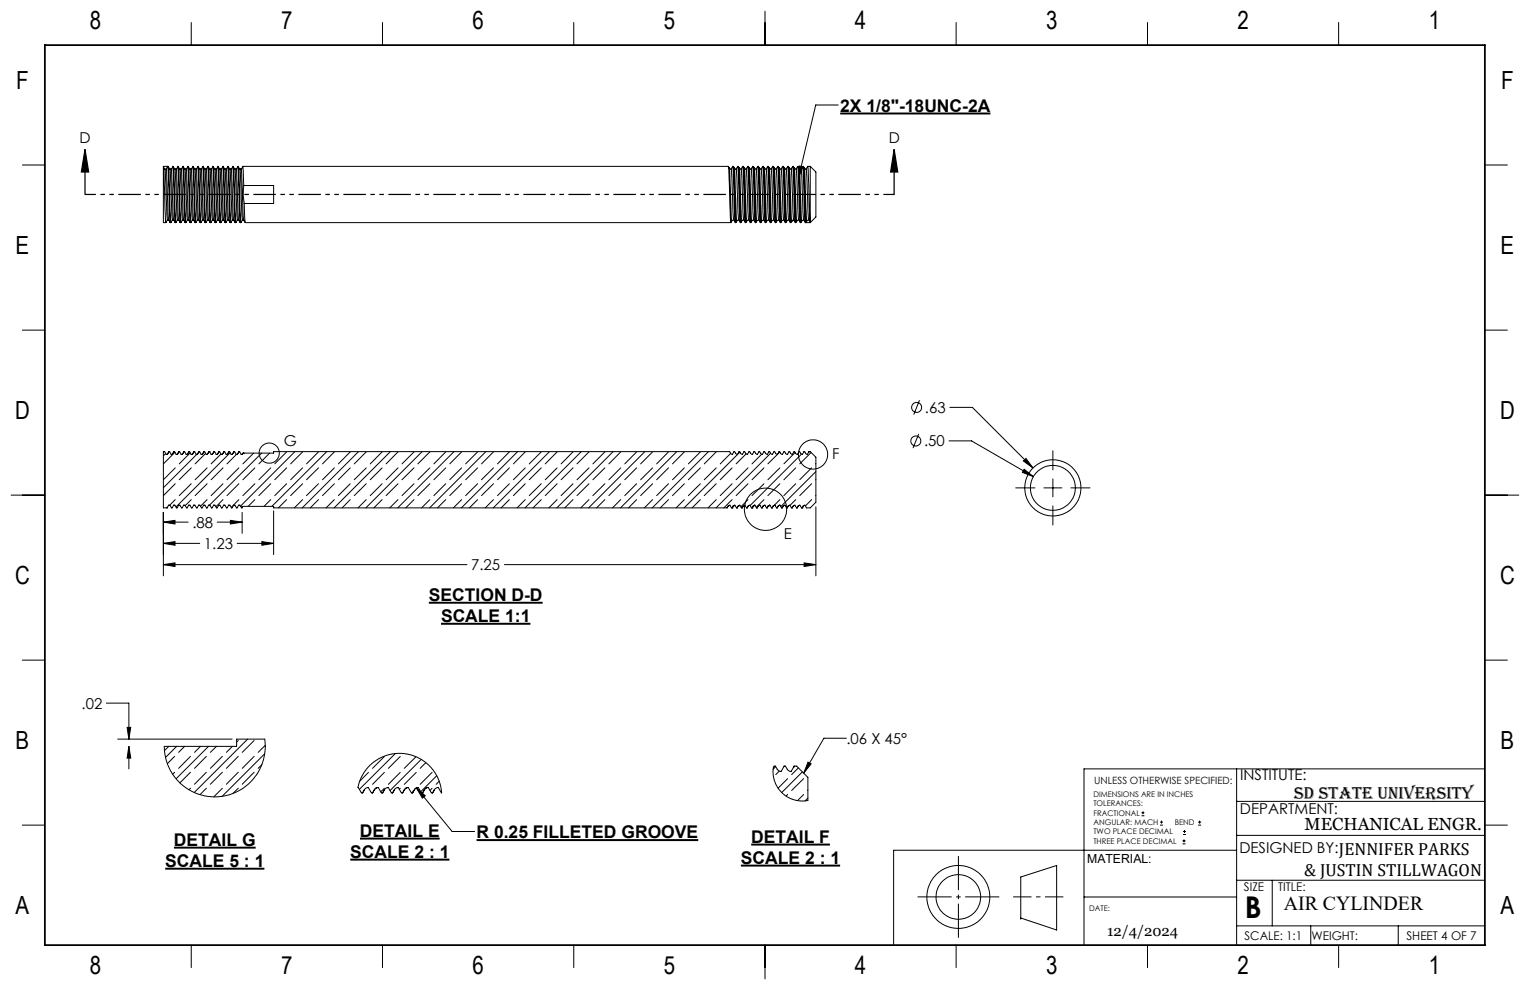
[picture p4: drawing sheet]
<svg xmlns="http://www.w3.org/2000/svg" width="432mm" height="279mm" viewBox="0 0 432 279" stroke-linecap="round" stroke-linejoin="round" font-family="sans-serif">
<g fill="none" stroke="#000" stroke-width=".28">
<path d="M54 6.4v6.3M107.9 6.4v6.3M161.9 6.4v6.3M215.9 3.2v9.5M269.8 6.4v6.3M323.8 6.4v6.3M377.8 6.4v6.3M236.6 29.6h-6.4l-4.8 20.6M6.3 46.6h6.4M46.1 47l.7 15.8M46.1 47l1.5 .1 .6 15.7M46.1 47v15.8h.7"/>
<path d="M46.1 47.1a1.97 1.97 0 0 1 .6 1.8l.4 11.8 .1 1.4h.4M46.5 47.7h.4M46.9 47.7l.7 14.4M46.9 47.7l.4-.7 .7 15.8M47.6 47.1a1.97 1.97 0 0 1 .5 1.8l.4 11.8 .1 1.4h.4M47.9 47.7h.4l.1 .6 .6 13.8M48.7 47.1l-.4 .8M48.7 47.2l.1-.2 .7 15.8M48.8 47l.2 .1 .1 1.2 .5 14.5M49 47.1a1.97 1.97 0 0 1 .5 1.8l.4 11.8 .2 1.4h.3M49.4 47.7h.3l.1 .6 .6 13.8M50.1 47.1l-.4 .8"/>
<path d="M50.1 47.2l.1-.2 .7 15.8M50.2 47l.2 .1 .1 1.2 .5 14.5M50.4 47.1a1.97 1.97 0 0 1 .5 1.8l.4 11.8 .2 1.4h.3M50.8 47.7h.3l.1 .6 .6 13.8M51.5 47.1l-.4 .8M51.5 47.2l.1-.2 .7 15.8M51.6 47l.2 .1 .1 1.2 .6 14.5M51.8 47.1a1.97 1.97 0 0 1 .5 1.8l.4 11.8 .2 1.4h.3M52.2 47.7h.3l.1 .6 .6 13.8M53 47.1l-.5 .8M53 47.2v-.2l.7 15.8M53 47l.2 .1 .1 1.2 .6 14.5"/>
<path d="M53.2 47.1a1.97 1.97 0 0 1 .5 1.8l.5 11.8 .1 1.4h.3M53.6 47.7h.3l.1 .6 .6 13.8M54.4 47.1l-.5 .8M54.4 47.2v-.2l.7 15.8M54.4 47l.2 .1 .1 1.2 .6 14.5M54.6 47.1a1.97 1.97 0 0 1 .5 1.8l.5 11.8 .1 1.4h.4M55 47.7h.4l.1 .6 .6 13.8M55.8 47.1l-.5 .8M55.8 47.2v-.2l.7 15.8M55.8 47l.2 .1 .1 1.2 .6 14.5M56 47.1a1.97 1.97 0 0 1 .6 1.8l.4 11.8 .1 1.4h.4M56.4 47.7h.4l.1 .6 .6 13.8"/>
<path d="M57.2 47.1l-.5 .8M57.2 47.2v-.2l.7 15.8M57.2 47l.2 .1 .1 1.2 .6 14.5M57.4 47.1a1.97 1.97 0 0 1 .6 1.8l.4 11.8 .1 1.4h.4M57.8 47.7h.4l.1 .6 .6 13.8M58.6 47.1l-.5 .8M58.6 47.2v-.2l.7 15.8M58.6 47l.2 .1 .1 1.2 .6 14.5M58.8 47.1a1.97 1.97 0 0 1 .6 1.8l.4 11.8 .1 1.4h.4M59.2 47.7h.4l.1 .6 .6 13.8M60 47.1l-.5 .8M60 47.2v-.2l.7 15.8"/>
<path d="M60 47l.3 .1 .1 1.2 .5 14.5M60.3 47.1a1.97 1.97 0 0 1 .5 1.8l.4 11.8 .1 1.4h.4M60.6 47.7h.4l.1 .6 .6 13.8M61.4 47.1l-.4 .8M61.4 47.2l.1-.2 .7 15.8M61.5 47l.2 .1 .1 1.2 .5 14.5M61.7 47.1a1.97 1.97 0 0 1 .5 1.8l.4 11.8 .2 1.4h.3M62.1 47.7h.3l.1 .6 .6 13.8M62.8 47.1l-.4 .8M62.8 47.2l.1-.2 .7 15.8M62.9 47l.2 .1 .1 1.2 .5 14.5M63.1 47.1a1.97 1.97 0 0 1 .5 1.8l.4 11.8 .2 1.4h.3"/>
<path d="M63.5 47.7h.3l.1 .6 .6 13.8M64.2 47.1l-.4 .8M64.2 47.2l.1-.2 .7 15.8M64.3 47l.2 .1 .1 1.2 .6 14.5M64.5 47.1a1.97 1.97 0 0 1 .5 1.8l.4 11.8 .2 1.4h.3M64.9 47.7h.3l.1 .6 .6 13.8M65.7 47.1l-.5 .8M65.7 47.2v-.2l.7 15.8M65.7 47l.2 .1 .1 1.2 .6 14.5M65.9 47.1a1.97 1.97 0 0 1 .5 1.8l.5 11.8 .1 1.4h.3M66.3 47.7h.3l.1 .6 .6 13.8M67.1 47.1l-.5 .8"/>
<path d="M67.1 47.2v-.2l.7 15.8M67.1 47l.2 .1 .1 1.2 .6 14.5M67.3 47.1a1.97 1.97 0 0 1 .5 1.8l.5 11.8 .1 1.4h.4M67.7 47.7h.4l.1 .6 .6 13.8M68.5 47.1l-.5 .8M68.5 47.2v-.2l.3 5.4M68.5 47h137.1l.2 .4M68.8 52.4l-.1 3 .2 2M68.8 52.4h8.4v5h-8.3M68.9 57.4l.3 5.4M205.6 47l.7 15.8v-.2M206.3 47.7l-.5-.3 .7 15"/>
<path d="M206.3 47.7l.7 14.2M206.8 47l-.5 .7M206.8 47l1 .7M206.8 47l.6 15.2 .1 .6h.2M207 47l.7 15.8v-.2M207.2 47.4l.7 15M207.8 47.7l.6 14.2M208.2 47l-.4 .7M208.2 47l.5 .4M208.2 47l.6 15.2 .1 .6h.2M208.4 47l.7 15.8v-.2M208.6 47.4l.7 14.9"/>
<path d="M208.7 47.4l.5 .3M209.2 47.7l.6 14.2M209.6 47l-.4 .7M209.6 47l1 .7M209.6 47l.6 15.2 .1 .6h.2M209.8 47l.7 15.8v-.2M210 47.4l.7 15M210.6 47.7l.6 14.2M211 47l-.4 .7M211 47l1 .7M211 47l.6 15.2 .1 .6h.2M211.2 47l.7 15.8v-.2"/>
<path d="M211.5 47.4l.7 15M212 47.7l.7 14.2M212.4 47l-.4 .7M212.4 47l1 .7M212.4 47l.6 15.2 .1 .6h.2M212.6 47l.7 15.8 .1-.2M212.9 47.4l.7 15M213.4 47.7l.7 14.2M213.8 47l-.4 .7M213.9 47l.4 .4M213.9 47l.6 15.2 .1 .6h.1M214 47l.7 15.8 .1-.2"/>
<path d="M214.3 47.4l.7 14.9M214.3 47.4l.5 .3M214.8 47.7l.7 14.2M215.2 47l-.4 .7M215.3 47l.9 .7M215.3 47l.6 15.2 .1 .6h.1M215.4 47l.7 15.8 .1-.2M215.7 47.4l.7 15M216.2 47.7l.7 14.2M216.6 47l-.4 .7M216.7 47l1 .7M216.7 47l.6 15.2 .1 .6h.2"/>
<path d="M216.9 47l.7 15.8v-.2M217.1 47.4l.7 14.9-.2 .4M217.6 47.7l.7 14.2M218.1 47l-.5 .7M218.1 47l.4 .4M218.1 47l.6 15.2 .1 .6h.2M218.3 47l.7 15.8v-.2M218.5 47.4l.7 15M218.5 47.4l.5 .3M219 47.7l.7 14.2M219.5 47l-.5 .7M219.5 47l.5 .6 .5 .1"/>
<path d="M219.5 47l.6 15.2 .1 .6h.2M219.7 47l.7 15.8v-.2M219.9 47.4l.7 15 .6-.3M220.5 47.7l.6 14.2M220.9 47l-.4 .7M220.9 47l.5 .4M220.9 47l.6 15.2 .1 .6h.2M221.1 47l.7 15.8v-.2M221.4 47.4l.5 .3M221.4 47.4l.6 15 .6-.3M221.9 47.7l.6 14.2M222.3 47l-.4 .7"/>
<path d="M222.3 47l1 .7M222.3 47l.6 15.2 .1 .6h.2M222.5 47l.7 15.8v-.2M222.8 47.4l.7 15M223.3 47.7l.6 14.2M223.7 47l-.4 .7M223.7 47l.5 .4M223.7 47l.6 15.2 .1 .6h.2M223.9 47l.7 15.8v-.2M224.7 47.7l-.5-.3 .5 13.5 .2 1.5 .5-.3M224.7 47.7l.7 14.2M225.1 47l-.4 .7"/>
<path d="M225.1 47l1 .7M225.1 47l.6 15.2 .1 .6h.2M225.3 47l.7 15.8 .1-.2M225.6 47.4l.7 15 .5-.3M225.6 46.8l1 .3-1.2 3.1zM226.1 47.7l.7 14.2M226.5 47l-.4 .7M226.6 47l.4 .4 .1 .6 .6 14.4M226.6 47l.6 15.2 .1 .6h1.4M226.7 47l.7 15.8 .3-.4M227 47.4l.5 .3M227.5 47.7l.7 14.2"/>
<path d="M227.9 47l-.4 .7M228 47l.7 15.8M228 47h.7M228.7 47v15.8M228.7 47l1.6 1.5v12.7l-1.6 1.6M419.1 46.6h6.3M47.3 62.1l-.5 .7M47.6 62.1l.4 .7M48 62.8h.2M48.7 62.1l-.5 .7M49 62.1l.4 .7M49.5 62.8h.1"/>
<path d="M50.1 62.1l-.5 .7M50.4 62.1l.4 .7M50.9 62.8h.1M51.5 62.1l-.5 .7M51.8 62.1l.4 .7M52.3 62.8h.2M52.9 62.1l-.4 .7M53.2 62.1l.5 .7M53.7 62.8h.2M54.3 62.1l-.4 .7M54.6 62.1l.5 .7M55.1 62.8h.2"/>
<path d="M55.7 62.1l-.4 .7M56.1 62.1l.4 .7M56.5 62.8h.2M57.1 62.1l-.4 .7M57.5 62.1l.4 .7M57.9 62.8h.2M58.6 62.1l-.5 .7M58.9 62.1l.4 .7M59.3 62.8h.2M60 62.1l-.5 .7M60.3 62.1l.4 .7M60.7 62.8h.2"/>
<path d="M61.4 62.1l-.5 .7M61.7 62.1l.4 .7M62.2 62.8h.1M62.8 62.1l-.5 .7M63.1 62.1l.4 .7M63.6 62.8h.1M64.2 62.1l-.5 .7M64.5 62.1l.4 .7M65 62.8h.2M65.6 62.1l-.4 .7M65.9 62.1l.5 .7M66.4 62.8h.2"/>
<path d="M67 62.1l-.4 .7M67.3 62.1l.5 .7M67.8 62.8h.2M68.4 62.1l-.4 .7M68.8 62.1l.4 .7M69.2 62.8h137.1M206.5 62.3l-.2 .4M207 61.9l.5 .8M207 62.1l-.4 .3M207.9 62.3l-.2 .4M208.4 61.9l.5 .8M208.5 62.1l-.5 .3"/>
<path d="M209.3 62.3l-.2 .4M209.8 61.9l.5 .8M209.9 62.1l-.5 .3M210.8 62.2l-.3 .5M211.2 61.9l.5 .8M211.3 62.1l-.5 .3M212.2 62.3l-.3 .4M212.7 61.9l.4 .8M212.7 62.1l-.5 .3M213.6 62.3l-.2 .4M214.1 61.9l.4 .8M214.1 62.1l-.5 .3"/>
<path d="M215 62.3l-.2 .4M215.5 61.9l.4 .8M215.5 62.1l-.5 .3M216.4 62.3l-.2 .4M216.9 61.9l.4 .8M216.9 62.1l-.5 .3M218.3 61.9l.5 .8M218.3 62.1l-.5 .3M219.2 62.3l-.2 .4M219.7 61.9l.5 .8M219.7 62.1l-.4 .3M220.6 62.3l-.2 .4"/>
<path d="M221.1 61.9l.5 .8M222.1 62.2l-.3 .5M222.5 61.9l.5 .8M223.4 62.3l-.2 .4M223.5 62.4h.1M223.9 61.9l.5 .8M224 62.1l-.5 .3M224.9 62.3l-.3 .4M225.4 61.9l.4 .8M226.3 62.2l-.2 .5M226.8 61.9l.4 .8M228.2 61.9l.4 .8"/>
<path d="M228.2 62.1l-.5 .3M6.3 93.2h6.4M419.1 93.2h6.3M259.5 113l-1.6 4M268.1 115h6.3l17.1 17.1M3.1 139.7h9.6M46.8 128l-.7 .7M47.2 128.2h-.3l-.4-.7h-.4v15.8h1.1M47.7 127.5l-.5 .7M47.7 127.5l.6 .7h.3M47.7 127.5h.1M49.1 127.5l-.5 .7"/>
<path d="M49.1 127.5l.6 .7h.4M49.1 127.5h.1M49.4 127.6l-3.3 3.3M49.5 132l-3.4 3.4M49.5 136.5l-3.4 3.4M50.5 127.5l-.4 .7M50.5 127.5l.6 .7h.4M50.5 127.5h.1M51.9 127.5l-.4 .7M51.9 127.5l.6 .7h.4M51.9 127.5h.1M53.3 127.5l-.4 .7"/>
<path d="M53.3 127.5l.6 .7h.4M53.3 127.5h.1M53.7 127.8l-3.1 3.1M54 136.5l-3.4 3.4M54 132l-3.4 3.4M54.8 127.5l-.5 .7M54.8 127.5l.6 .7h.3M54.8 127.5h.1M55.5 128.2l-9.4 9.5M56.2 127.5l-.5 .7M56.2 127.5l.6 .7h.3M56.2 127.5h.1"/>
<path d="M56.3 127.5l-.3 .3M57.6 127.5l-.5 .7M57.6 127.5l.6 .7h.3M57.6 127.5h.1M58 128l-2.9 2.9M58.5 132l-3.4 3.4M58.5 136.5l-3.4 3.4M59 127.5l-.5 .7M59 127.5l.6 .7h.3M59 127.5h.1M60.4 127.5l-.5 .7M60.4 127.5l.6 .7h.3"/>
<path d="M60.4 127.5h.1M61.8 127.5l-.5 .7M61.8 127.5l.6 .7h.4M61.8 127.5h.1M62.4 128.1l-2.8 2.8M62.9 136.5l-3.3 3.4M62.9 132l-3.3 3.4M63.2 127.5l-.4 .7M63.2 127.5l.6 .7h.4M63.2 127.5h.1M64.6 127.5l-.4 .7M64.6 127.5l.6 .7h.4"/>
<path d="M64.6 127.5h.1M65 127.7l-15.3 15.4M66 127.5l-.4 .7M66 127.5l.6 .7h.4M66 127.5h.1M66.7 128.2l-2.6 2.7M67.4 132l-3.3 3.4M67.4 127.5l-.1 .1M67.4 136.5l-3.3 3.4M67.5 127.5l-.5 .7M67.5 127.5l.6 .7h.3M67.5 127.5h.1"/>
<path d="M68.6 127.9h8.6v-.4h128.7l.4 .6 .4 .1 .6-.7 .4 .6 .4 .1 .6-.7 .4 .6 .4 .1 .6-.7 .4 .6 .4 .1 .7-.7 .3 .6 .4 .1 .7-.7 .4 .6 .3 .1 .7-.7 .4 .6 .4 .1 .6-.7 .4 .6 .4 .1 .6-.7 .3 .4M68.6 127.9l-.2 .3M68.6 127.9h.1M71.6 127.9l-3.1 3M71.9 136.5l-3.4 3.4M71.9 132l-3.4 3.4M73.8 127.9l-14.7 14.7M76.1 127.9l-3 3M76.4 132l-3.3 3.4M76.4 136.5l-3.3 3.4M80.9 127.5l-3.4 3.4M80.9 136.5l-3.4 3.4"/>
<path d="M80.9 132l-3.4 3.4M83.2 127.5l-15.3 15.3M85.4 132l-3.4 3.4M85.4 127.5l-3.4 3.4M85.4 136.5l-3.4 3.4M89.9 127.5l-3.4 3.4M89.9 136.5l-3.4 3.4M89.9 132l-3.4 3.4M92.2 127.5l-15.5 15.4M94.4 132l-3.4 3.4M94.4 127.5l-3.4 3.4M94.4 136.5l-3.4 3.4"/>
<path d="M98.8 127.5l-3.3 3.4M98.8 136.5l-3.3 3.4M98.8 132l-3.3 3.4M101.2 127.5l-15.9 15.8M103.4 132l-3.4 3.4M103.4 127.5l-3.4 3.4M103.4 136.5l-3.4 3.4M107.8 127.5l-3.3 3.4M107.8 136.5l-3.3 3.4M107.8 132l-3.3 3.4M110.2 127.5l-15.9 15.8M112.3 132l-3.3 3.4"/>
<path d="M112.3 127.5l-3.3 3.4M112.3 136.5l-3.3 3.4M116.8 127.5l-3.3 3.4M116.8 136.5l-3.3 3.4M116.8 132l-3.3 3.4M119.1 127.5l-15.8 15.8M121.3 132l-3.4 3.4M121.3 127.5l-3.4 3.4M121.3 136.5l-3.4 3.4M125.8 127.5l-3.4 3.4M125.8 136.5l-3.4 3.4M125.8 132l-3.4 3.4"/>
<path d="M128.1 127.5l-15.8 15.8M130.3 132l-3.4 3.4M130.3 127.5l-3.4 3.4M130.3 136.5l-3.4 3.4M134.8 127.5l-3.4 3.4M134.8 136.5l-3.4 3.4M134.8 132l-3.4 3.4M137.1 127.5l-15.9 15.8M139.3 132l-3.4 3.4M139.3 127.5l-3.4 3.4M139.3 136.5l-3.4 3.4M143.8 127.5l-3.4 3.4"/>
<path d="M143.8 136.5l-3.4 3.4M143.8 132l-3.4 3.4M146.1 127.5l-15.9 15.8M148.2 132l-3.3 3.4M148.2 127.5l-3.3 3.4M148.2 136.5l-3.3 3.4M152.8 127.5l-3.4 3.4M152.8 136.5l-3.4 3.4M152.8 132l-3.4 3.4M155.1 127.5l-15.9 15.8M157.2 132l-3.3 3.4M157.2 127.5l-3.3 3.4"/>
<path d="M157.2 136.5l-3.3 3.4M161.7 127.5l-3.3 3.4M161.7 136.5l-3.3 3.4M161.7 132l-3.3 3.4M164 127.5l-15.8 15.8M166.2 132l-3.4 3.4M166.2 127.5l-3.4 3.4M166.2 136.5l-3.4 3.4M170.7 127.5l-3.4 3.4M170.7 136.5l-3.4 3.4M170.7 132l-3.4 3.4M173 127.5l-15.8 15.8"/>
<path d="M175.2 132l-3.4 3.4M175.2 127.5l-3.4 3.4M175.2 136.5l-3.4 3.4M179.7 127.5l-3.4 3.4M179.7 136.5l-3.4 3.4M179.7 132l-3.4 3.4M182 127.5l-15.9 15.8M184.2 132l-3.4 3.4M184.2 127.5l-3.4 3.4M184.2 136.5l-3.4 3.4M188.7 127.5l-3.4 3.4M188.7 136.5l-3.4 3.4"/>
<path d="M188.7 132l-3.4 3.4M191 127.5l-15.9 15.8M193.1 132l-3.3 3.4M193.1 127.5l-3.3 3.4M193.1 136.5l-3.3 3.4M197.7 127.5l-3.4 3.4M197.7 136.5l-3.4 3.4M197.7 132l-3.4 3.4M200 127.5l-15.9 15.8M202.1 132l-3.3 3.4M202.1 127.5l-3.3 3.4M202.1 136.5l-3.3 3.4"/>
<path d="M206.2 128l-2.9 2.9M206.6 136.5l-3.3 3.4M206.6 132l-3.3 3.4M208.8 127.6l-15.7 15.7M210.6 128.1l-2.8 2.8M211.1 132l-3.3 3.4M211.1 136.5l-3.3 3.4M214.9 128.2l-2.7 2.7M215.6 127.5l-.1 .1M215.6 136.5l-3.4 3.4M215.6 132l-3.4 3.4M217.5 127.9l.5 .3 .6-.7 .4 .6 .4 .1"/>
<path d="M217.5 127.9l-15.4 15.4M219.4 128.2l-2.7 2.7M220.1 127.6l-.7 .6M220.1 132l-3.4 3.4M220.1 136.5l-3.4 3.4M224.4 127.7l-3.2 3.2M224.6 136.5l-3.4 3.4M224.6 132l-3.4 3.4M226.2 128.2l-14.5 14.5M226.9 127.5l-.5 .7-.3-.1-.4-.6-.7 .7-.4-.1-.3-.6-.7 .7-.4-.1-.4-.6-.6 .7-.4-.1-.4-.6-.6 .7-.9-.7-.5 .7M226.9 127.5l1 .7 .4-.7M226.9 127.5h.1"/>
<path d="M228.3 127.5h.4l1.6 1.5v12.7l-1.6 1.6h-1.1l-.4-.7-.6 .3M228.3 127.5v.2M228.9 127.7l-3.2 3.2M229.1 132l-3.4 3.4M229.1 136.5l-3.4 3.4M230.3 130.8l-.1 .1M230.3 139.8l-.1 .1M230.3 133.1l-10 9.9M230.3 135.3l-.1 .1M259.3 122.4l-1.6 4.1M267.8 124.4h6.4l17.4 10.1M286.7 137.7h5.4"/>
<path d="M288.8 130.1l.8-.7 1.9 2.7zM289 132.4l2.6 2.1-3.1-1.2zM294.6 137.7h5.1M297.1 127.2v5.4M297.1 135.1v5.1M302.2 137.7h5.4M419.1 139.7h9.5M46.1 147.4l3.3-.5v1zM46.1 153.4l3.3-.5v1zM46.1 159.3l3.3-.4v1zM46.1 144.6v17.9M46.1 147.4h7"/>
<path d="M46.1 153.4h10.3M46.1 159.3h85.7M47.2 143.3h-.1M47.2 143.1v.2M47.9 142.6l.5 .7 .6-.7h.4l.4 .7 .6-.7h.4l.4 .7 .6-.7h.4l.4 .7 .6-.7h.4l.4 .7 .6-.7h.4l.5 .7 .6-.7h.3l.5 .7 .6-.7h.3l.5 .7 .6-.7h.3l.5 .7 .6-.7h.3l.5 .7 .6-.7h.4l.4 .7 .6-.7h.4l.4 .7 .6-.7h.4l.4 .7 .6-.7h.4l.4 .7 .6-.7h.4l.5 .7h.1v-.4h8.9v.4h128M47.9 142.6h-.3l-.4 .7M49.5 141l-1.6 1.6M54 141l-1.7 1.7M58.5 141l-1.9 1.9M58.6 143.2l-.2 .1M61.3 147.4h7M62.9 141l-2 2"/>
<path d="M65 146.9l3.3 .5-3.3 .5zM66.9 153.4h10.3M67.4 141l-2.1 2.2M68.3 144.6v5.9M71.9 141l-1.9 1.9M73.9 152.9l3.3 .5-3.3 .5zM76.4 141l-1.9 1.9M77.2 144.2v12.3M80.9 141l-2.3 2.3M85.4 141l-2.3 2.3M89.9 141l-2.3 2.3M94.4 141l-2.4 2.3"/>
<path d="M98.8 141l-2.2 2.3M103.4 141l-2.4 2.3M107.8 141l-2.3 2.3M112.3 141l-2.3 2.3M116.8 141l-2.3 2.3M121.3 141l-2.3 2.3M125.8 141l-2.3 2.3M130.3 141l-2.3 2.3M134.8 141l-2.3 2.3M139.3 141l-2.4 2.3M142.3 159.3h88M143.8 141l-2.4 2.3"/>
<path d="M148.2 141l-2.3 2.3M152.8 141l-2.4 2.3M157.2 141l-2.3 2.3M161.7 141l-2.3 2.3M166.2 141l-2.3 2.3M170.7 141l-2.3 2.3M175.2 141l-2.3 2.3M179.7 141l-2.3 2.3M184.2 141l-2.3 2.3M188.7 141l-2.4 2.3M193.1 141l-2.3 2.3M197.7 141l-2.4 2.3"/>
<path d="M202.1 141l-2.3 2.3M205.2 143.2v.1M205.5 142.9l.5-.3 .6 .7M205.5 142.9l-.3 .4M205.5 142.8v.1M206.6 143.3h.1M206.6 141l-2.3 2.3M206.9 142.9l.5-.3 .6 .7M206.9 142.9l-.3 .4M206.9 142.9h.1M206.9 142.8v.1M208 143.3h.1"/>
<path d="M208.3 142.9l.5-.3 .6 .7M208.3 142.9l-.3 .4M208.3 142.9h.1M209.4 143.3h.1M209.7 142.9l.5-.3 .7 .7M209.7 142.9l-.3 .4M210.9 143.3h.1M211.1 142.9l.5-.3 .7 .7M211.1 142.9l-.2 .4M211.1 141l-2 2.1M211.1 142.8v.1M212.3 143.3h.1"/>
<path d="M212.5 142.9l-.2 .4M212.5 142.9h.1M213 142.6l-.5 .3M213 142.6l.7 .7M213.7 143.3h.1M213.9 142.9l-.2 .4M214 142.9l-.3 .4M214.5 142.6l-.6 .3M214.5 142.6l.6 .7M214.5 142.6h-.2M215.1 143.3h.1M215.3 142.9l-.2 .4"/>
<path d="M215.3 142.8v.1M215.4 142.9l-.3 .4M215.6 141l-2.2 2.2M215.8 142.6h.1M215.9 142.6l-.6 .3M215.9 142.6l.6 .7M216.5 143.3h.1M216.7 142.9l-.2 .4M216.7 142.9h.1M216.8 142.9l-.3 .4M217.3 142.6l-.6 .3M217.3 142.6l.4 .7"/>
<path d="M217.7 143.3h.2M217.9 143.3h.1M218.1 143l-.3 .3M218.2 142.9l-.3 .4M218.7 142.6l-.5 .3M218.7 142.6l.6 .7M219.3 143.3h.1M219.6 142.9l-.3 .4M220.1 142.6l-.5 .3M220.1 142.6l.6 .7M220.1 141l-1.6 1.6M220.2 142.6l-.6 .3"/>
<path d="M220.7 143.3h.1M221 142.9l-.3 .4M221 142.9h.1M221.4 142.6h.1M221.5 142.6l-.5 .3M221.5 142.6l.6 .7M222.1 143.3h.1M222.4 142.9l-.3 .4M222.4 142.8v.1M222.9 142.6l-.5 .3M222.9 142.6l.7 .7M223.6 143.3h.1"/>
<path d="M223.8 142.9l.5-.3 .7 .7M223.8 142.9l-.2 .4M223.8 142.9h.1M224.6 141l-1.6 1.6M225 143.3h.1M225.2 142.9l.5-.3 .7 .7M225.2 142.9l-.2 .4M225.2 142.9h.1M226.4 143.3h.1M226.6 142.9l-.2 .4M226.7 142.9l-.3 .4M226.9 158.9l3.4 .4-3.4 .6z"/>
<path d="M229.1 141l-1.8 1.8M230.3 143v19.5M297.1 142.8v5.4M6.3 186.3h6.4M30 198.4h6.4v10.2M419.1 186.3h6.3M33.2 208.6h32.3M35.9 205.3h1l-.5 3.3zM36.4 210.6l.5 3.4h-1zM36.4 210.6v6.4M46.4 210.6h20.4v-2h7.9l.2 2.6-.6 3.3-1 2.7-1.1 1.7-2 2.3-2.1 1.6-2.4 1.2-3 .8-2.6 .1-2.5-.3-2.5-.8-2.4-1.3-2.6-2.2-1.4-1.8-1.4-2.8-.8-2.9zM47.6 210.6l-1.2 1.2"/>
<path d="M49.3 217.9l-.6 .6M49.3 213.5l-2.1 2M49.8 210.6l-3.1 3.2M52.1 210.6l-1.7 1.7M53.8 213.5l-3.4 3.4M53.8 217.9l-3 3M56.6 210.6l-1.7 1.7M58.2 217.9l-3.3 3.4M58.2 213.5l-3.3 3.4M58.8 210.6l-9.1 9.2M61.1 210.6l-1.7 1.7M62.8 213.5l-3.4 3.4"/>
<path d="M62.8 217.9l-3.4 3.4M65.6 210.6l-1.7 1.7M67.2 209l-.4 .4M67.2 217.9l-3.3 3.4M67.2 213.5l-3.3 3.4M69.9 208.6l-15.1 15.1M71.7 213.5l-3.3 3.4M71.7 209l-3.3 3.3M71.7 217.9l-3.3 3.4M73.9 215.8l-1.1 1.1M74.7 212.8l-12 11.9M74.9 210.4l-2.1 1.9"/>
<path d="M104 218l-2.5 2.5M108.5 213.5l-3.4 3.4M108.5 218l-3.4 3.4M111.5 212.7l-10.1 10.1M113 218l-3.4 3.4M113 213.5l-3.4 3.4M117.4 213.6l-3.3 3.3M117.5 218l-3.4 3.4M118.9 214.3l-8.8 8.8M120.2 215.2l-1.6 1.7M122 218l-3.4 3.4M123.3 218.9l-4.6 4.5"/>
<path d="M218.5 216.2h.3l.3 .5a1.44 1.44 0 0 0 1.3 1l.9-1.5h.4l.2 .5a1.44 1.44 0 0 0 1.3 1l.9-1.5h.7l3.2 3.2v6.5l-2 .2-1.9-.4-2-.8-1.6-1.4-1.4-1.8-.6-1.6-.3-2v-1.4zM218.9 216.4l-.7 .7M219.9 217.6l-1 1M221.3 216.2v.1M222.3 219.7l-2.7 2.7M224.1 216.2l-.1 .4M225.3 216.7l-1.9 1.9M226.4 217.8l-5.8 5.9M226.8 219.7l-3.4 3.4M228 215.1l.9 .5-2.1 2.6zM238.9 208.4h-6.4l-5.7 9.8M349 217v49.7"/>
<path d="M419.1 217h-113.2v49.7M6.3 232.9h6.4M53.8 222.5l-.5 .4M58.2 222.5l-1.8 1.8M62.8 222.5l-2.5 2.4M67.2 222.5l-1.4 1.4M102.3 223.8h-.3l-1-1.6 .1-.2 1-2.9 1.8-2.6 1.6-1.5 2.2-1.3 1.9-.7 2.4-.4 1.9 .1 2.4 .4 2.4 1.1 2.1 1.6 1.5 1.5 1.2 2.1 .8 2.3 .3 2.1M102.3 223.7v.1M102.8 222.8l.3-.3 .8-.3 .9 1.6h.4M102.9 222.8l-.6 .9M102.9 222.8h-.1M105.2 223.7v.1"/>
<path d="M105.7 222.8l-.5 .9M105.7 222.8h.1M106.8 222.2l-.7 .2-.4 .4M106.8 222.2l-.9 .3-.2 .3M106.8 222.2l.8 1.6h.4M108 223.7v.1M108.5 222.5l-1 1M109.6 222.2a1.35 1.35 0 0 0-1.3 1.1l-.3 .4M109.6 222.2l.9 1.6h.3M109.6 222.2l-.2 .1M110.8 223.7v.1M111.3 222.8l-.5 .9"/>
<path d="M111.3 222.8h.1M112.4 222.2l-.8 .3-.3 .3M112.4 222.2l.9 1.6h.3M112.4 222.2l-.2 .1M113 222.5l-.3 .2M113.6 223.7v.1M114.1 222.8h.1M114.2 222.8l-.6 .9M115.2 222.2l-.6 .2-.4 .4M115.2 222.2l-.8 .3-.3 .3M115.2 222.2l.9 1.6M116.1 223.8h.4"/>
<path d="M116.5 223.7l.2-.4a1.35 1.35 0 0 1 1.3-1.1l.9 1.6h.4M116.5 223.7v.1M116.8 223.1l-.6 .7M117.5 222.4l2.5 2.2-.8 .6zM117.5 222.4l10.1 12.3h6.3M118.1 222.2l-.6 .2-.5 .4M119.3 223.7l.3-.4a1.35 1.35 0 0 1 1.3-1.1l.8 1.6h.4M119.3 223.7v.1M121 222.2l-.6 .1-.6 .5M122 222.5l-.6 .6M122.1 223.7v.1M122.6 222.8l-.5 .9"/>
<path d="M122.6 222.8h.1M123.5 222.2h.2M123.7 222.2l-.8 .3-.3 .3M123.7 222.2l.9 1.6M123.9 220.5l-.8 .9M124.6 223.8h.1M222.3 224.2l-.4 .5M226.8 224.2l-1.7 1.8M228 223l-.1 .1M228 225.2l-.8 .8M322.2 230.2h.8M322.2 229.4h.8"/>
<path d="M322.6 229v.8M327.4 232.9h.8M327.4 232h.8M327.8 231.6v.8M333.7 238.2h.9M333.7 237.3h.9M333.9 235.5h.8M333.9 234.7h.8M334.2 236.9v.8M334.3 234.2v.9M338.1 232.9h.9M338.1 232h.9"/>
<path d="M338.6 231.6v.8M349 240h-96.8v26.7M349 226.2h70.1M349 235.8h70.1M419.1 232.9h6.3M288.1 259.1l10.1 3.4v-18.2l-10.1 3.2v11.9M305.9 253.2h43.1M349 248.4h70.1M359.1 248.4v12.9M54 266.7v6.4M107.9 266.7v6.4M161.9 266.7v6.4"/>
<path d="M215.9 266.7v9.6M269.8 266.7v6.4M323.8 266.7v6.4M349 261.3h70.1M369.9 261.3v5.4M377.8 266.7v6.4M394.6 261.3v5.4"/>
<circle cx="258.7" cy="115" r="1.41"/>
<circle cx="76" cy="127.9" r="2.85"/>
<circle cx="229.4" cy="128.3" r="4.1"/>
<circle cx="258.5" cy="124.5" r="1.41"/>
<circle cx="297.1" cy="137.7" r="6.3"/>
<circle cx="297.2" cy="137.7" r="7.9"/>
<circle cx="216.1" cy="143.7" r="6"/>
<circle cx="270.5" cy="253.2" r="8.9"/>
<circle cx="270.5" cy="253.1" r="6.3"/>
</g>
<path d="M237.1 32h42.4M121 170.1h32.1M124.5 176h25.2M49.1 239.2h23.1M101.6 236.7h22.5M134.5 237.1h62.6M212 238.4h22.2M46.6 245.2h28M98.9 242.6h27.9M209.1 244.3h28" fill="none" stroke="#000" stroke-width=".55"/>
<path d="M24 42.2l1 6.3h-2zM24 42.2v12.7M252.3 42.2l1.1 6.3h-2zM252.3 42.2v12.7" fill="none" stroke="#000" stroke-width=".35"/>
<path d="M252.4 54.9h-228.4" fill="none" stroke="#000" stroke-width=".35" stroke-dasharray="6.3 1.3 1.3 1.3 1.3 1.3" stroke-dashoffset="3.3" stroke-linecap="butt"/>
<path d="M259 253.1h23M270.5 241.6v23" fill="none" stroke="#000" stroke-width=".28" stroke-dasharray="15.2 1.3 1.3 1.3" stroke-dashoffset="5.6" stroke-linecap="butt"/>
<path d="M285.9 253.1h14.2" fill="none" stroke="#000" stroke-width=".28" stroke-dasharray="15.2 1.3 1.3 1.3" stroke-dashoffset="10.1" stroke-linecap="butt"/>
<path d="M12.7 12.7h406.4v254h-406.4z" fill="none" stroke="#000" stroke-width=".5"/>
<g fill="#000">
<path d="M225.6 46.8l1 .3-1.2 3.1zM117.5 222.4l2.5 2.2-.8 .6z"/>
<path d="M252.3 42.2l1.1 6.3h-2zM24 42.2l1 6.3h-2z"/>
<path d="M288.8 130.1l2.7 2-1.9-2.7zM289 132.4l-.5 .9 3.1 1.2zM46.1 147.4l3.3-.5v1zM65 146.9l3.3 .5-3.3 .5zM46.1 153.4l3.3-.5v1zM73.9 152.9l3.3 .5-3.3 .5zM46.1 159.3l3.3-.4v1zM226.9 158.9l3.4 .4-3.4 .6zM228 215.1l.9 .5-2.1 2.6zM35.9 205.3h1l-.5 3.3zM36.4 210.6l.5 3.4h-1z"/>
</g>
<text font-size="8.5" x="351.3" y="259">B</text>
<g font-size="7.1">
<text x="25.4" y="8.2">8</text>
<text x="79.4" y="8.2">7</text>
<text x="133.3" y="8.2">6</text>
<text x="187.3" y="8.2">5</text>
<text x="241.3" y="8.2">4</text>
<text x="295.3" y="8.2">3</text>
<text x="349.2" y="8.2">2</text>
<text x="403.2" y="8.2">1</text>
<text x="4.6" y="25.1">F</text>
<text x="423.7" y="25.1">F</text>
<text x="4.4" y="71.7">E</text>
<text x="423.5" y="71.7">E</text>
<text x="4.3" y="118.3">D</text>
<text x="423.4" y="118.3">D</text>
<text x="4.3" y="164.8">C</text>
<text x="423.4" y="164.8">C</text>
<text x="4.4" y="211.4">B</text>
<text x="423.5" y="211.4">B</text>
<text x="4.4" y="258">A</text>
<text x="423.5" y="258">A</text>
<text x="25.4" y="274.9">8</text>
<text x="79.4" y="274.9">7</text>
<text x="133.3" y="274.9">6</text>
<text x="187.3" y="274.9">5</text>
<text x="241.3" y="274.9">4</text>
<text x="295.3" y="274.9">3</text>
<text x="349.2" y="274.9">2</text>
<text x="403.2" y="274.9">1</text>
</g>
<text font-size="5.6" x="362.3" y="256.9">AIR CYLINDER</text>
<g font-size="4.9">
<text x="237.1" y="31.5">2X 1/8&quot;-18UNC-2A</text>
<text x="121" y="169.6">SECTION D-D</text>
<text x="124.5" y="175.5">SCALE 1:1</text>
<text x="365.3" y="225.4">sd state university</text>
<text x="49.1" y="238.7">DETAIL G</text>
<text x="101.6" y="236.1">DETAIL E</text>
<text x="134.5" y="236.5">R 0.25 FILLETED GROOVE</text>
<text x="212" y="237.8">DETAIL F</text>
<text x="368.2" y="234.3">MECHANICAL ENGR.</text>
<text x="46.6" y="244.6">SCALE 5 : 1</text>
<text x="98.9" y="242">SCALE 2 : 1</text>
<text x="209.1" y="243.7">SCALE 2 : 1</text>
<text x="377.9" y="241.2">JENNIFER PARKS</text>
<text x="368.1" y="247.1">&amp; JUSTIN STILLWAGON</text>
</g>
<g font-size="4.2">
<text x="22.4" y="40.4">D</text>
<text x="250.8" y="40.4">D</text>
<text x="261" y="116.5">.63</text>
<text x="80.1" y="125.9">G</text>
<text x="260.8" y="126">.50</text>
<text x="234.8" y="129.5">F</text>
<text x="54.3" y="148.9">.88</text>
<text x="57.6" y="154.9">1.23</text>
<text x="221.2" y="152.1">E</text>
<text x="133" y="160.9">7.25</text>
<text x="23" y="200">.02</text>
<text x="238.9" y="209.9">.06 X 45°</text>
<text x="350" y="220.2">INSTITUTE:</text>
<text x="349.9" y="229.7">DEPARTMENT:</text>
<text x="349.8" y="240.9">DESIGNED BY:</text>
<text x="312.4" y="264.2">12/4/2024</text>
</g>
<text font-size="3.5" x="306.8" y="243.6">MATERIAL:</text>
<g font-size="3.4">
<text x="351.1" y="251.6">SIZE</text>
<text x="360.8" y="251.4">TITLE:</text>
<text x="351.2" y="265.2">SCALE: 1:1</text>
<text x="370.1" y="265.3">WEIGHT:</text>
<text x="396.9" y="265.2">SHEET 4 OF 7</text>
</g>
<text font-size="2.8" x="308.8" y="221.2">UNLESS OTHERWISE SPECIFIED:</text>
<g font-size="2.2">
<text x="308.6" y="224.9">DIMENSIONS ARE IN INCHES</text>
<text x="308.6" y="227.5">TOLERANCES:</text>
<text x="308.6" y="230.2">FRACTIONAL</text>
<text x="308.6" y="232.8">ANGULAR: MACH</text>
<text x="331.5" y="232.8">BEND</text>
<text x="308.6" y="235.5">TWO PLACE DECIMAL</text>
<text x="308.6" y="238.1">THREE PLACE DECIMAL</text>
<text x="307.4" y="257">DATE:</text>
</g>
</svg>
